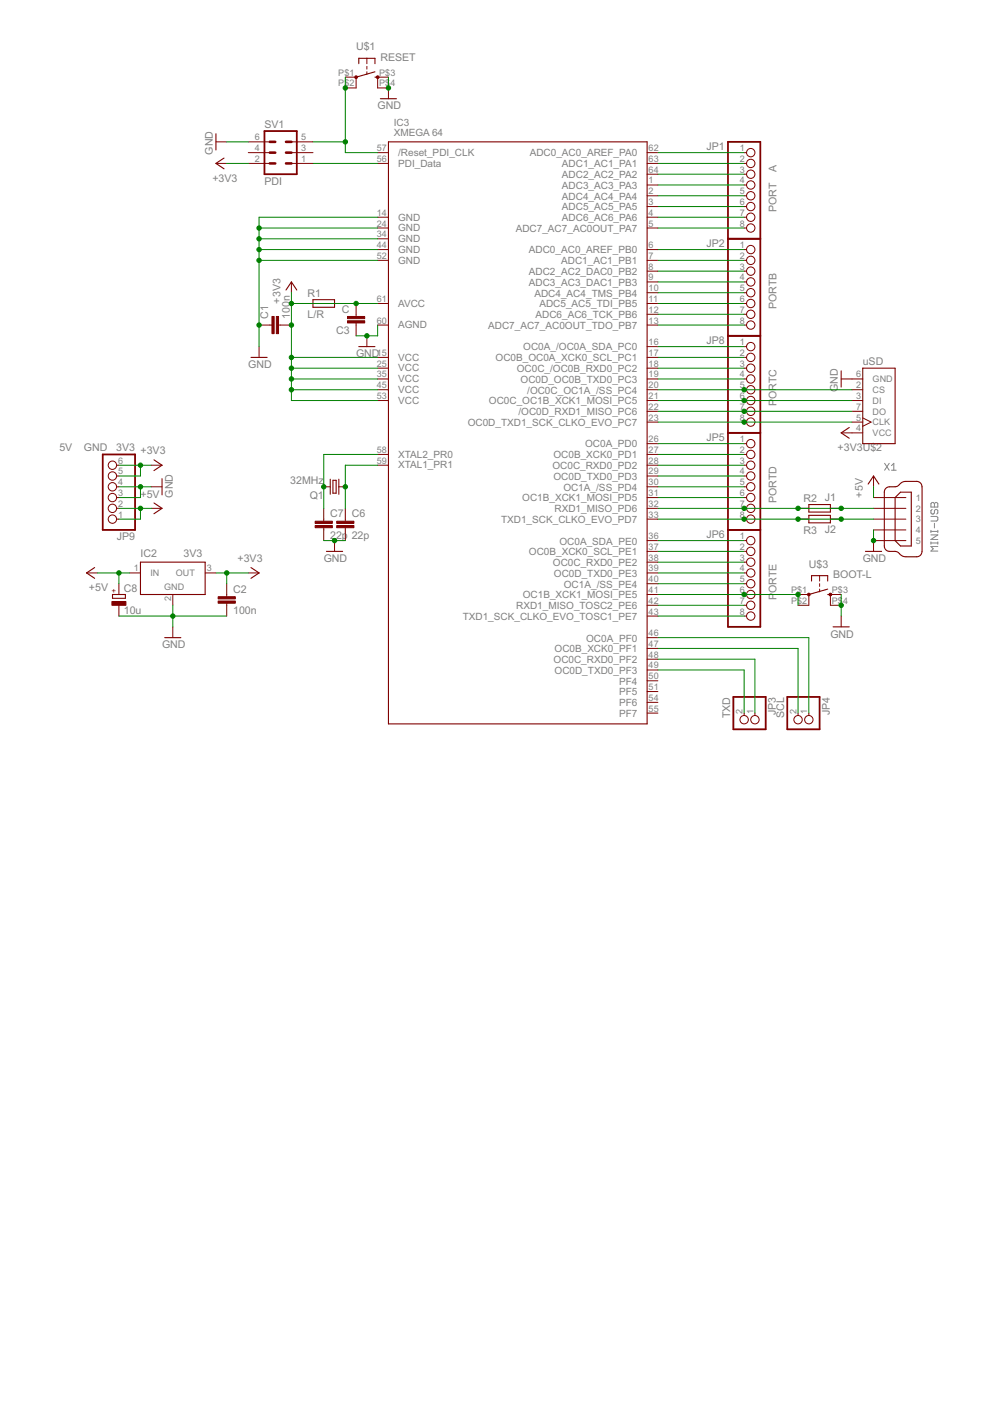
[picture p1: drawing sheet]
<svg xmlns="http://www.w3.org/2000/svg" width="210mm" height="297mm" viewBox="0 0 210 297" stroke-linecap="round" stroke-linejoin="round" font-family="sans-serif">
<g fill="none" stroke="#808080" stroke-width=".21">
<path d="M187.6 98.2l.9 1.5M188.5 98.2l-.9 1.5M189 98.7l.5-.5v1.5M189 99.7h1M197.4 106.8l.2-.3h.3l.2 .3 .3-.3h.2l.2 .3v.7h-1.4zM197.4 109.5h1.2l.2 .2v.5l-.2 .3h-1.2M197.4 115.1h1.4M197.4 112.4v.5M197.4 114.9v.5M197.4 113.4h1.4l-1.4 1h1.4M197.4 112.7h1.4M197.6 108l-.2 .2v.6l.5 .2 .2-.2v-.6l.3-.2h.2l.2 .2v.6l-.2 .2"/>
<path d="M198.1 106.8v.7M198.1 111v.9M198.8 115.9h-1.4l.5 .5-.5 .4h1.4M198.8 112.4v.5M198.8 114.9v.5"/>
</g>
<g fill="none" stroke="#800000" stroke-width=".23">
<path d="M76.1 13.5v-1.1h3.4v1.1M79.5 16.4h.6M79.5 15.2l-4 1.2M45.8 28.4v3.4M47.5 33.5l-1.7 1.1 1.7 1.2M80.6 20.9h3.5M82.4 30.1h54.8v123.4h-54.8zM53.2 75.8h3.4M60.6 61.5l1.2-1.7 1.1 1.7M66.4 63.5h4.5v1.7h-4.5zM76.1 73.5h3.4M178.4 78.6v3.5"/>
<path d="M182.9 78.1h6.9v16h-6.9zM32.6 97.5l1.8 1.1-1.8 1.2M180.1 90.6l-1.7 1.2 1.7 1.1M29.8 119.2h13.7v6.8h-13.7zM32.6 106.6l1.8 1.2-1.8 1.1M34.4 101.5v3.4M69.2 116.9h3.4M70 101.6v3.2M70.6 101.8h.7v2.8h-.7zM71.8 101.6v3.2M171.5 107h4.6v1.6h-4.6zM171.5 109.3h4.6v1.5h-4.6z"/>
<path d="M183.5 116.9h3.4M184.1 102.6l1.1-1.7 1.2 1.7M187.7 103.6l.2-.2a2.35 2.35 0 0 1 1.9-.2l.5-.1 1.1-.9 .7-.1h2.5l.6 .4 .3 .7v13.7l-.1 .5-.3 .4-.5 .2h-2.5l-.9-.2-.7-.6a2.24 2.24 0 0 0-1.9-.3l-.7-.2-.3-.4-.1-.5v-11.4zM190.9 104.4h2.3v11.4h-2.3l-1.1-1.2v-9.1zM20.1 120.3l-1.7 1.2 1.7 1.1M23.9 126h2.7v.9h-2.7zM34.9 135.2h3.5M53.2 120.3l1.7 1.2-1.7 1.1M172.1 123.2v-1.2h3.4v1.2M175.5 126h.6M175.5 124.9l-4 1.1M176.6 132.9h3.5"/>
</g>
<g fill="none" stroke="#800000" stroke-width=".21">
<path d="M73.2 16.4h2.3v2.2h-2.3M77.8 12.4v1.1M77.8 14.1v.5M77.8 15.2v.6M82.4 16.4h-2.3v2.2h2.3v2.3M45.8 34.6h2.3M45.8 30.1h2.3M52.6 34.6h4.6M52.6 32.4h4.6M52.6 30.1h4.6M61.8 34.6h4.6M61.8 32.4h4.6"/>
<path d="M61.8 30.1h4.6M80.1 34.6h2.3M80.1 32.4h2.3M137.2 34.6h2.3M137.2 32.4h2.3M137.2 36.9h2.3M137.2 39.2h2.3M157.8 34.6h.5M157.8 32.4h.5M157.8 36.9h.5M157.8 39.2h.5M61.8 59.8v2.3"/>
<path d="M80.1 46.1h2.3M80.1 48.3h2.3M80.1 52.9h2.3M80.1 55.2h2.3M80.1 50.6h2.3M137.2 41.5h2.3M137.2 43.8h2.3M137.2 46.1h2.3M137.2 48.3h2.3M137.2 52.9h2.3M137.2 55.2h2.3M137.2 57.5h2.3"/>
<path d="M137.2 59.8h2.3M157.8 41.5h.5M157.8 43.8h.5M157.8 46.1h.5M157.8 48.3h.5M157.8 52.9h.5M157.8 55.2h.5M157.8 57.5h.5M157.8 59.8h.5M54.9 73.5v2.3M54.9 68.9h2.8M59 68.9h2.8"/>
<path d="M64.1 64.3h2.3M70.9 64.3h2.3M75.5 64.3v2.8M75.5 68.5v2.7M77.8 71.2v2.3M80.1 68.9h2.3M80.1 64.3h2.3M80.1 75.8h2.3M80.1 78.1h2.3M137.2 68.9h2.3M137.2 62.1h2.3M137.2 64.3h2.3"/>
<path d="M137.2 66.6h2.3M137.2 75.8h2.3M137.2 73.5h2.3M137.2 78.1h2.3M157.8 68.9h.5M157.8 62.1h.5M157.8 64.3h.5M157.8 66.6h.5M157.8 75.8h.5M157.8 73.5h.5M157.8 78.1h.5M24.7 98.6h.5"/>
<path d="M32.1 98.6h2.3M80.1 82.6h2.3M80.1 84.9h2.3M80.1 80.3h2.3M80.1 96.4h2.3M80.1 98.6h2.3M137.2 82.6h2.3M137.2 84.9h2.3M137.2 89.5h2.3M137.2 80.3h2.3M137.2 87.2h2.3M137.2 94.1h2.3"/>
<path d="M137.2 96.4h2.3M137.2 98.6h2.3M157.8 82.6h.5M157.8 84.9h.5M157.8 89.5h.5M157.8 80.3h.5M157.8 87.2h.5M157.8 94.1h.5M157.8 96.4h.5M157.8 98.6h.5M178.4 91.8h4.5M178.4 80.3h4.5"/>
<path d="M180.6 82.6h2.3M180.6 84.9h2.3M180.6 89.5h2.3M180.6 87.2h2.3M182.9 88.6l1.8 .9-1.8 .9M24.7 105.5h.5M24.7 107.8h.5M24.7 110.1h.5M24.7 103.2h.5M24.7 100.9h.5M32.1 107.8h2.3M32.1 103.2h2.3"/>
<path d="M68.6 107.8v2.7M68.6 111.9v2.7M68.6 103.2h1.4M70.9 114.6v2.3M71.8 103.2h1.4M73.2 107.8v2.7M73.2 111.9v2.7M137.2 105.5h2.3M137.2 107.8h2.3M137.2 110.1h2.3M137.2 114.6h2.3M137.2 103.2h2.3"/>
<path d="M137.2 116.9h2.3M137.2 119.2h2.3M137.2 100.9h2.3M157.8 105.5h.5M157.8 107.8h.5M157.8 110.1h.5M157.8 114.6h.5M157.8 103.2h.5M157.8 116.9h.5M157.8 119.2h.5M157.8 100.9h.5M169.2 107.8h2.3"/>
<path d="M169.2 110.1h2.3M176.1 107.8h2.3M176.1 110.1h2.3M185.2 105.5h6.9M185.2 107.8h6.9M185.2 110.1h6.9M185.2 112.4h6.9M185.2 100.9v2.3M192.1 114.6h-6.9v2.3M18.4 121.5h2.2M25.2 123.8v2.2M25.2 128.3v2.3"/>
<path d="M27.5 121.5h2.3M36.6 126v2.3M36.6 132.9v2.3M43.5 121.5h2.3M48.1 123.8v2.7M48.1 127.9v2.7M52.6 121.5h2.3M137.2 121.5h2.3M137.2 123.8h2.3M137.2 126h2.3M137.2 128.3h2.3M137.2 130.6h2.3"/>
<path d="M137.2 135.2h2.3M137.2 137.5h2.3M137.2 139.8h2.3M157.8 121.5h.5M157.8 123.8h.5M157.8 126h.5M157.8 128.3h.5M157.8 130.6h.5M169.2 126h2.3v2.3h-2.3M173.8 122v1.2M173.8 123.8v.5M173.8 124.9v.6"/>
<path d="M178.4 126h-2.3v2.3h2.3M178.4 130.6v2.3M137.2 142h2.3M137.2 144.3h2.3M137.2 146.6h2.3M137.2 148.9h2.3M137.2 151.2h2.3M157.8 151.2v.5M160.1 151.2v.5M169.2 151.2v.5M171.5 151.2v.5"/>
<circle cx="159.2" cy="39.2" r=".89"/>
<circle cx="159.2" cy="32.4" r=".89"/>
<circle cx="159.2" cy="36.9" r=".89"/>
<circle cx="159.2" cy="34.6" r=".89"/>
<circle cx="159.2" cy="52.9" r=".89"/>
<circle cx="159.2" cy="57.5" r=".89"/>
<circle cx="159.2" cy="46.1" r=".89"/>
<circle cx="159.2" cy="48.3" r=".89"/>
<circle cx="159.2" cy="55.2" r=".89"/>
<circle cx="159.2" cy="59.8" r=".89"/>
<circle cx="159.2" cy="43.8" r=".89"/>
<circle cx="159.2" cy="41.5" r=".89"/>
<circle cx="159.2" cy="64.3" r=".89"/>
<circle cx="159.2" cy="66.6" r=".89"/>
<circle cx="159.2" cy="62.1" r=".89"/>
<circle cx="159.2" cy="75.8" r=".89"/>
<circle cx="159.2" cy="78.1" r=".89"/>
<circle cx="159.2" cy="68.9" r=".89"/>
<circle cx="159.2" cy="73.5" r=".89"/>
<circle cx="23.8" cy="98.6" r=".89"/>
<circle cx="159.2" cy="82.6" r=".89"/>
<circle cx="159.2" cy="80.3" r=".89"/>
<circle cx="159.2" cy="84.9" r=".89"/>
<circle cx="159.2" cy="87.2" r=".89"/>
<circle cx="159.2" cy="96.4" r=".89"/>
<circle cx="159.2" cy="89.5" r=".89"/>
<circle cx="159.2" cy="98.6" r=".89"/>
<circle cx="159.2" cy="94.1" r=".89"/>
<circle cx="23.8" cy="110.1" r=".89"/>
<circle cx="23.8" cy="103.2" r=".89"/>
<circle cx="23.8" cy="105.5" r=".89"/>
<circle cx="23.8" cy="107.8" r=".89"/>
<circle cx="23.8" cy="100.9" r=".89"/>
<circle cx="159.2" cy="114.6" r=".89"/>
<circle cx="159.2" cy="116.9" r=".89"/>
<circle cx="159.2" cy="119.2" r=".89"/>
<circle cx="159.2" cy="105.5" r=".89"/>
<circle cx="159.2" cy="103.2" r=".89"/>
<circle cx="159.2" cy="110.1" r=".89"/>
<circle cx="159.2" cy="100.9" r=".89"/>
<circle cx="159.2" cy="107.8" r=".89"/>
<circle cx="159.2" cy="126" r=".89"/>
<circle cx="159.2" cy="128.3" r=".89"/>
<circle cx="159.2" cy="130.6" r=".89"/>
<circle cx="159.2" cy="121.5" r=".89"/>
<circle cx="159.2" cy="123.8" r=".89"/>
<circle cx="157.8" cy="152.6" r=".89"/>
<circle cx="160.1" cy="152.6" r=".89"/>
<circle cx="169.2" cy="152.6" r=".89"/>
<circle cx="171.5" cy="152.6" r=".89"/>
</g>
<g fill="#800000" stroke="#800000" stroke-width=".21">
<circle cx="75.5" cy="16.4" r=".3"/>
<circle cx="80.1" cy="16.4" r=".3"/>
<circle cx="171.5" cy="126" r=".3"/>
<circle cx="176.1" cy="126" r=".3"/>
</g>
<path d="M56.1 27.8h6.8v9.1h-6.8zM154.3 30.1h6.9v102.8h-6.9zM154.3 50.6h6.9M154.3 71.2h6.9M21.8 96.4h6.8v16h-6.8zM154.3 91.8h6.9M154.3 112.4h6.9M155.5 147.8h6.8v6.8h-6.8zM166.9 147.8h6.9v6.8h-6.9z" fill="none" stroke="#800000" stroke-width=".38"/>
<path d="M57.2 30.1h1.2M57.2 32.4h1.2M57.2 34.6h1.2M60.6 30.1h1.2M60.6 32.4h1.2M60.6 34.6h1.2" fill="none" stroke="#800000" stroke-width=".55"/>
<g fill="#800000" stroke="#800000" stroke-width=".21">
<path d="M46.2 127.4h3.7v.5h-3.7z"/>
<path d="M46.2 126.5h3.7v.5h-3.7z"/>
<path d="M71.4 111.4h3.6v.5h-3.6z"/>
<path d="M71.4 110.5h3.6v.5h-3.6z"/>
<path d="M66.8 111.4h3.7v.5h-3.7z"/>
<path d="M66.8 110.5h3.7v.5h-3.7z"/>
<path d="M23.7 127.5h3v.8h-3z"/>
<path d="M58.6 67.1h.5v3.6h-.5z"/>
<path d="M57.7 67.1h.4v3.6h-.4z"/>
<path d="M73.7 67.1h3.6v.5h-3.6z"/>
<path d="M73.7 68h3.6v.5h-3.6z"/>
</g>
<g fill="none" stroke="#008000" stroke-width=".21">
<path d="M73.2 16.4v16h6.9M82.4 16.4v2.2M48.1 34.6h4.5M48.1 30.1h4.5M66.4 34.6h13.7M66.4 30.1h6.8M139.5 34.6h18.3M139.5 32.4h18.3M139.5 36.9h18.3M139.5 39.2h18.3M54.9 48.3h25.2M54.9 50.6h25.2"/>
<path d="M54.9 52.9h25.2M54.9 55.2h25.2M80.1 46.1h-25.2v27.4M139.5 46.1h18.3M139.5 48.3h18.3M139.5 52.9h18.3M139.5 55.2h18.3M139.5 41.5h18.3M139.5 43.8h18.3M139.5 59.8h18.3M139.5 57.5h18.3M61.8 62.1v22.8h18.3"/>
<path d="M61.8 75.8h18.3M61.8 78.1h18.3M61.8 64.3h18.3M80.1 68.9v2.3h-4.6M139.5 75.8h18.3M139.5 78.1h18.3M139.5 64.3h18.3M139.5 73.5h18.3M139.5 68.9h18.3M139.5 66.6h18.3M139.5 62.1h18.3M25.2 98.6h6.9"/>
<path d="M29.8 98.6v2.3h-4.6M61.8 80.3h18.3M61.8 82.6h18.3M80.1 98.6h-6.9v9.2M80.1 96.4h-11.5v11.4M139.5 80.3h18.3M139.5 82.6h41.1M139.5 84.9h41.1M139.5 98.6h18.3M139.5 96.4h18.3M139.5 94.1h18.3M139.5 89.5h41.1"/>
<path d="M139.5 87.2h41.1M25.2 103.2h6.9M25.2 107.8h6.9M29.8 103.2v2.3h-4.6M29.8 107.8v2.3h-4.6M68.6 114.6h4.6M139.5 100.9h18.3M139.5 114.6h18.3M139.5 103.2h18.3M139.5 105.5h18.3M139.5 107.8h45.7M139.5 110.1h45.7"/>
<path d="M139.5 119.2h18.3M139.5 116.9h18.3M185.2 103.2v2.3M185.2 112.4v2.2M20.6 121.5h6.9M25.2 130.6h22.9M25.2 121.5v2.3M36.6 128.3v4.6M45.8 121.5h6.8M48.1 121.5v2.3M139.5 121.5h18.3M139.5 130.6h18.3"/>
<path d="M139.5 139.8h20.6v11.4M139.5 137.5h29.7v13.7M139.5 126h29.7v2.3M139.5 135.2h32v16M139.5 123.8h18.3M139.5 128.3h18.3M178.4 126v4.6M139.5 142h18.3v9.2"/>
</g>
<g fill="#008000" stroke="#008000" stroke-width=".21">
<circle cx="61.8" cy="82.6" r=".47"/>
<circle cx="61.8" cy="80.3" r=".47"/>
<circle cx="61.8" cy="75.8" r=".47"/>
<circle cx="61.8" cy="78.1" r=".47"/>
<circle cx="61.8" cy="68.9" r=".47"/>
<circle cx="61.8" cy="64.3" r=".47"/>
<circle cx="75.5" cy="64.3" r=".47"/>
<circle cx="48.1" cy="121.5" r=".47"/>
<circle cx="29.8" cy="98.6" r=".47"/>
<circle cx="54.9" cy="48.3" r=".47"/>
<circle cx="54.9" cy="50.6" r=".47"/>
<circle cx="54.9" cy="52.9" r=".47"/>
<circle cx="54.9" cy="55.2" r=".47"/>
<circle cx="54.9" cy="68.9" r=".47"/>
<circle cx="185.2" cy="114.6" r=".47"/>
<circle cx="36.6" cy="130.6" r=".47"/>
<circle cx="70.9" cy="114.6" r=".47"/>
<circle cx="82.4" cy="18.6" r=".47"/>
<circle cx="29.8" cy="103.2" r=".47"/>
<circle cx="77.8" cy="71.2" r=".47"/>
<circle cx="178.4" cy="128.3" r=".47"/>
<circle cx="25.2" cy="121.5" r=".47"/>
<circle cx="29.8" cy="107.8" r=".47"/>
<circle cx="73.2" cy="18.6" r=".47"/>
<circle cx="73.2" cy="30.1" r=".47"/>
<circle cx="178.4" cy="110.1" r=".47"/>
<circle cx="169.2" cy="110.1" r=".47"/>
<circle cx="157.8" cy="110.1" r=".47"/>
<circle cx="178.4" cy="107.8" r=".47"/>
<circle cx="169.2" cy="107.8" r=".47"/>
<circle cx="157.8" cy="107.8" r=".47"/>
<circle cx="73.2" cy="103.2" r=".47"/>
<circle cx="68.6" cy="103.2" r=".47"/>
<circle cx="169.2" cy="126" r=".47"/>
<circle cx="157.8" cy="126" r=".47"/>
<circle cx="157.8" cy="89.5" r=".47"/>
<circle cx="157.8" cy="87.2" r=".47"/>
<circle cx="157.8" cy="84.9" r=".47"/>
<circle cx="157.8" cy="82.6" r=".47"/>
</g>
<g font-size="2.5" fill="#808080">
<text x="75.5" y="10.6">U$1</text>
<text x="80.6" y="12.9">RESET</text>
<text x="80.1" y="23.2">GND</text>
<text x="56.1" y="27.1">SV1</text>
<text x="45.1" y="32.8" transform="rotate(-90 45.1 32.8)">GND</text>
<text x="149.8" y="31.8">JP1</text>
<text x="45" y="38.5">+3V3</text>
<text x="56.1" y="39.2">PDI</text>
<text x="164.6" y="36.5" transform="rotate(-90 164.6 36.5)">A</text>
<text x="164.6" y="44.9" transform="rotate(-90 164.6 44.9)">PORT</text>
<text x="149.8" y="52.4">JP2</text>
<text x="59.5" y="64.4" transform="rotate(-90 59.5 64.4)">+3V3</text>
<text x="65.2" y="63">R1</text>
<text x="164.6" y="65.5" transform="rotate(-90 164.6 65.5)">PORTB</text>
<text x="56.9" y="67.6" transform="rotate(-90 56.9 67.6)">C1</text>
<text x="61.4" y="67.6" transform="rotate(-90 61.4 67.6)">100n</text>
<text x="65.2" y="67.3">L/R</text>
<text x="71.2" y="70.9">C3</text>
<text x="72.5" y="66.3">C</text>
<text x="75.5" y="75.8">GND</text>
<text x="149.8" y="72.9">JP8</text>
<text x="182.9" y="77.4">uSD</text>
<text x="52.6" y="78.1">GND</text>
<text x="177.7" y="83.1" transform="rotate(-90 177.7 83.1)">GND</text>
<text x="164.6" y="86.1" transform="rotate(-90 164.6 86.1)">P</text>
<text x="164.6" y="84.6" transform="rotate(-90 164.6 84.6)">ORTC</text>
<text x="12.6" y="95.7">5V</text>
<text x="17.8" y="95.7">GND</text>
<text x="24.6" y="95.7">3V3</text>
<text x="149.8" y="93.5">JP5</text>
<text x="177.6" y="95.7">+3V3U$2</text>
<text x="29.8" y="96.3">+3V3</text>
<text x="29.8" y="105.5">+5V</text>
<text x="36.6" y="105.5" transform="rotate(-90 36.6 105.5)">GND</text>
<text x="61.6" y="102.5">32MHz</text>
<text x="65.7" y="105.7">Q1</text>
<text x="164.6" y="106.6" transform="rotate(-90 164.6 106.6)">PORTD</text>
<text x="170.3" y="106.4">R2 J1</text>
<text x="182.9" y="105.5" transform="rotate(-90 182.9 105.5)">+5V</text>
<text x="70" y="109.7">C7</text>
<text x="74.6" y="109.7">C6</text>
<text x="170.3" y="113.3">R3 J2</text>
<text x="24.8" y="114.5">JP9</text>
<text x="29.8" y="118.1">IC2</text>
<text x="38.9" y="118.1">3V3</text>
<text x="50.4" y="119.2">+3V3</text>
<text x="68.6" y="119.2">GND</text>
<text x="70" y="114.3">22p</text>
<text x="74.6" y="114.3">22p</text>
<text x="149.8" y="114.1">JP6</text>
<text x="182.9" y="119.2">GND</text>
<text x="18.9" y="125.4">+5V</text>
<text x="26.2" y="125.6">C8</text>
<text x="49.4" y="125.7">C2</text>
<text x="164.6" y="125.7" transform="rotate(-90 164.6 125.7)">ORTE</text>
<text x="171.5" y="120.3">U$3</text>
<text x="176.6" y="122.6">BOOT-L</text>
<text x="26.2" y="130.2">10u</text>
<text x="49.4" y="130.3">100n</text>
<text x="164.6" y="127.2" transform="rotate(-90 164.6 127.2)">P</text>
<text x="34.4" y="137.5">GND</text>
<text x="176.1" y="135.2">GND</text>
<text x="154.8" y="152.2" transform="rotate(-90 154.8 152.2)">TXD</text>
<text x="164.5" y="151.6" transform="rotate(-90 164.5 151.6)">JP3</text>
<text x="166.2" y="152.1" transform="rotate(-90 166.2 152.1)">SCL</text>
<text x="176" y="151.6" transform="rotate(-90 176 151.6)">JP4</text>
</g>
<g font-size="2.4" fill="#808080">
<text x="83.5" y="28.9">XMEGA 64</text>
<text x="83.5" y="26.6">IC3</text>
<text x="84.4" y="35.3">PDI_Data</text>
<text x="84.4" y="33">/Reset_PDI_CLK</text>
<text x="112.3" y="33.2">ADC0_AC0_AREF_PA0</text>
<text x="119.1" y="35.5">ADC1_AC1_PA1</text>
<text x="119.1" y="37.7">ADC2_AC2_PA2</text>
<text x="119.1" y="40">ADC3_AC3_PA3</text>
<text x="84.4" y="46.8">GND</text>
<text x="119.1" y="42.3">ADC4_AC4_PA4</text>
<text x="119.1" y="44.6">ADC5_AC5_PA5</text>
<text x="119.1" y="46.9">ADC6_AC6_PA6</text>
<text x="84.4" y="49">GND</text>
<text x="84.4" y="51.3">GND</text>
<text x="84.4" y="53.6">GND</text>
<text x="109.3" y="49.2">ADC7_AC7_AC0OUT_PA7</text>
<text x="112.1" y="53.7">ADC0_AC0_AREF_PB0</text>
<text x="84.4" y="55.9">GND</text>
<text x="112.1" y="58.3">ADC2_AC2_DAC0_PB2</text>
<text x="119" y="56">ADC1_AC1_PB1</text>
<text x="84.4" y="65">AVCC</text>
<text x="112.1" y="60.6">ADC3_AC3_DAC1_PB3</text>
<text x="113.3" y="62.9">ADC4_AC4_TMS_PB4</text>
<text x="114.4" y="65.2">ADC5_AC5_TDI_PB5</text>
<text x="84.4" y="69.6">AGND</text>
<text x="103.5" y="69.7">ADC7_AC7_AC0OUT_TDO_PB7</text>
<text x="113.5" y="67.5">ADC6_AC6_TCK_PB6</text>
<text x="84.4" y="76.5">VCC</text>
<text x="105.1" y="76.6">OC0B_OC0A_XCK0_SCL_PC1</text>
<text x="111" y="74.3">OC0A_/OC0A_SDA_PC0</text>
<text x="84.4" y="78.7">VCC</text>
<text x="84.4" y="81">VCC</text>
<text x="84.4" y="83.3">VCC</text>
<text x="109.6" y="78.9">OC0C_/OC0B_RXD0_PC2</text>
<text x="110.4" y="81.2">OC0D_OC0B_TXD0_PC3</text>
<text x="111.8" y="83.5">/OC0C_OC1A_/SS_PC4</text>
<text x="84.4" y="85.6">VCC</text>
<text x="103.7" y="85.7">OC0C_OC1B_XCK1_MOSI_PC5</text>
<text x="109.9" y="88">/OC0D_RXD1_MISO_PC6</text>
<text x="99.2" y="90.3">OC0D_TXD1_SCK_CLKO_EVO_PC7</text>
<text x="124.1" y="94.9">OC0A_PD0</text>
<text x="84.4" y="97">XTAL2_PR0</text>
<text x="84.4" y="99.3">XTAL1_PR1</text>
<text x="117.1" y="99.4">OC0C_RXD0_PD2</text>
<text x="117.3" y="97.2">OC0B_XCK0_PD1</text>
<text x="117.3" y="101.7">OC0D_TXD0_PD3</text>
<text x="110.7" y="106.3">OC1B_XCK1_MOSI_PD5</text>
<text x="119.4" y="104">OC1A_/SS_PD4</text>
<text x="106.2" y="110.9">TXD1_SCK_CLKO_EVO_PD7</text>
<text x="117.6" y="108.6">RXD1_MISO_PD6</text>
<text x="112.1" y="117.7">OC0B_XCK0_SCL_PE1</text>
<text x="118.6" y="115.4">OC0A_SDA_PE0</text>
<text x="117.2" y="120">OC0C_RXD0_PE2</text>
<text x="117.5" y="122.3">OC0D_TXD0_PE3</text>
<text x="119.5" y="124.6">OC1A_/SS_PE4</text>
<text x="98.1" y="131.4">TXD1_SCK_CLKO_EVO_TOSC1_PE7</text>
<text x="109.5" y="129.2">RXD1_MISO_TOSC2_PE6</text>
<text x="110.8" y="126.9">OC1B_XCK1_MOSI_PE5</text>
<text x="124.3" y="136">OC0A_PF0</text>
<text x="117.4" y="140.6">OC0C_RXD0_PF2</text>
<text x="117.6" y="138.3">OC0B_XCK0_PF1</text>
<text x="117.6" y="142.9">OC0D_TXD0_PF3</text>
<text x="131.3" y="145.2">PF4</text>
<text x="131.3" y="147.4">PF5</text>
<text x="131.3" y="149.7">PF6</text>
<text x="131.3" y="152">PF7</text>
</g>
<g font-size="2.1" fill="#808080">
<text x="71.7" y="16">P$1</text>
<text x="80.4" y="16">P$3</text>
<text x="71.7" y="18.3">P$2</text>
<text x="80.4" y="18.3">P$</text>
<text x="82.8" y="18.3">4</text>
<text x="54" y="29.8">6</text>
<text x="63.9" y="29.8">5</text>
<text x="54" y="34.3">2</text>
<text x="54" y="32">4</text>
<text x="63.9" y="34.3">1</text>
<text x="63.9" y="32">3</text>
<text x="79.9" y="34.3">56</text>
<text x="79.9" y="32">57</text>
<text x="137.5" y="32">62</text>
<text x="137.5" y="34.3">63</text>
<text x="156.9" y="32">1</text>
<text x="156.9" y="34.3">2</text>
<text x="137.5" y="36.6">64</text>
<text x="137.5" y="38.9">1</text>
<text x="137.5" y="41.2">2</text>
<text x="156.9" y="36.6">3</text>
<text x="156.9" y="38.9">4</text>
<text x="156.9" y="41.2">5</text>
<text x="79.9" y="45.7">14</text>
<text x="137.5" y="45.7">4</text>
<text x="137.5" y="43.5">3</text>
<text x="156.9" y="43.5">6</text>
<text x="156.9" y="45.7">7</text>
<text x="79.9" y="48">24</text>
<text x="79.9" y="50.3">34</text>
<text x="79.9" y="52.6">44</text>
<text x="137.5" y="48">5</text>
<text x="137.5" y="52.6">6</text>
<text x="156.9" y="48">8</text>
<text x="156.9" y="52.6">1</text>
<text x="79.9" y="54.9">52</text>
<text x="137.5" y="54.9">7</text>
<text x="137.5" y="57.2">8</text>
<text x="137.5" y="59.5">9</text>
<text x="156.9" y="54.9">2</text>
<text x="156.9" y="57.2">3</text>
<text x="156.9" y="59.5">4</text>
<text x="79.9" y="64">61</text>
<text x="137.5" y="61.7">10</text>
<text x="137.5" y="64">11</text>
<text x="156.9" y="61.7">5</text>
<text x="156.9" y="64">6</text>
<text x="79.9" y="68.6">60</text>
<text x="137.5" y="66.3">12</text>
<text x="137.5" y="68.6">13</text>
<text x="156.9" y="66.3">7</text>
<text x="156.9" y="68.6">8</text>
<text x="79.9" y="75.5">15</text>
<text x="79.9" y="77.7">25</text>
<text x="137.5" y="73.2">16</text>
<text x="137.5" y="75.5">17</text>
<text x="137.5" y="77.7">18</text>
<text x="156.9" y="73.2">1</text>
<text x="156.9" y="75.5">2</text>
<text x="156.9" y="77.7">3</text>
<text x="79.9" y="80">35</text>
<text x="79.9" y="82.3">45</text>
<text x="137.5" y="80">19</text>
<text x="137.5" y="82.3">20</text>
<text x="156.9" y="80">4</text>
<text x="156.9" y="82.3">5</text>
<text x="181.5" y="82.3">2</text>
<text x="181.5" y="80">6</text>
<text x="185" y="83.3">CS</text>
<text x="185" y="81">GND</text>
<text x="79.9" y="84.6">53</text>
<text x="137.5" y="84.6">21</text>
<text x="137.5" y="86.9">22</text>
<text x="137.5" y="89.2">23</text>
<text x="156.9" y="84.6">6</text>
<text x="156.9" y="86.9">7</text>
<text x="156.9" y="89.2">8</text>
<text x="181.5" y="84.6">3</text>
<text x="181.5" y="89.2">5</text>
<text x="181.5" y="86.9">7</text>
<text x="185" y="85.6">DI</text>
<text x="185" y="87.9">DO</text>
<text x="137.5" y="93.7">26</text>
<text x="156.9" y="93.7">1</text>
<text x="181.5" y="91.5">4</text>
<text x="185" y="92.5">VCC</text>
<text x="185" y="90.2">CLK</text>
<text x="25" y="100.6">5</text>
<text x="25" y="98.3">6</text>
<text x="79.9" y="96">58</text>
<text x="79.9" y="98.3">59</text>
<text x="137.5" y="96">27</text>
<text x="137.5" y="98.3">28</text>
<text x="137.5" y="100.6">29</text>
<text x="156.9" y="96">2</text>
<text x="156.9" y="98.3">3</text>
<text x="156.9" y="100.6">4</text>
<text x="25" y="107.5">2</text>
<text x="25" y="105.2">3</text>
<text x="25" y="102.9">4</text>
<text x="137.5" y="102.9">30</text>
<text x="137.5" y="105.2">31</text>
<text x="137.5" y="107.5">32</text>
<text x="156.9" y="102.9">5</text>
<text x="156.9" y="105.2">6</text>
<text x="156.9" y="107.5">7</text>
<text x="194.2" y="106.2">1</text>
<text x="25" y="109.7">1</text>
<text x="137.5" y="109.7">33</text>
<text x="156.9" y="109.7">8</text>
<text x="194.2" y="108.5">2</text>
<text x="194.2" y="110.7">3</text>
<text x="194.2" y="113">4</text>
<text x="137.5" y="114.3">36</text>
<text x="137.5" y="116.6">37</text>
<text x="137.5" y="118.9">38</text>
<text x="156.9" y="114.3">1</text>
<text x="156.9" y="116.6">2</text>
<text x="156.9" y="118.9">3</text>
<text x="194.2" y="115.3">5</text>
<text x="28.4" y="121.2">1</text>
<text x="31.9" y="122.2">IN</text>
<text x="34.8" y="125.1">GND</text>
<text x="37.3" y="122.2">OUT</text>
<text x="43.8" y="121.2">3</text>
<text x="137.5" y="121.2">39</text>
<text x="137.5" y="123.4">40</text>
<text x="137.5" y="125.7">41</text>
<text x="156.9" y="121.2">4</text>
<text x="156.9" y="123.4">5</text>
<text x="156.9" y="125.7">6</text>
<text x="167.7" y="125.7">P$1</text>
<text x="176.4" y="125.7">P$3</text>
<text x="36.3" y="127.5" transform="rotate(-90 36.3 127.5)">2</text>
<text x="137.5" y="128">42</text>
<text x="137.5" y="130.3">43</text>
<text x="156.9" y="128">7</text>
<text x="156.9" y="130.3">8</text>
<text x="167.7" y="128">P$2</text>
<text x="176.4" y="128">P$</text>
<text x="178.7" y="128">4</text>
<text x="137.5" y="134.9">46</text>
<text x="137.5" y="137.2">47</text>
<text x="137.5" y="139.4">48</text>
<text x="137.5" y="141.7">49</text>
<text x="137.5" y="144">50</text>
<text x="137.5" y="146.3">51</text>
<text x="137.5" y="148.6">54</text>
<text x="137.5" y="150.9">55</text>
<text x="157.5" y="151.4" transform="rotate(-90 157.5 151.4)">2</text>
<text x="159.7" y="151.4" transform="rotate(-90 159.7 151.4)">1</text>
<text x="168.9" y="151.4" transform="rotate(-90 168.9 151.4)">2</text>
<text x="171.2" y="151.4" transform="rotate(-90 171.2 151.4)">1</text>
</g>
<text font-size="1.8" fill="#800000" x="24.7" y="125.7" transform="rotate(-90 24.7 125.7)">+</text>
</svg>
